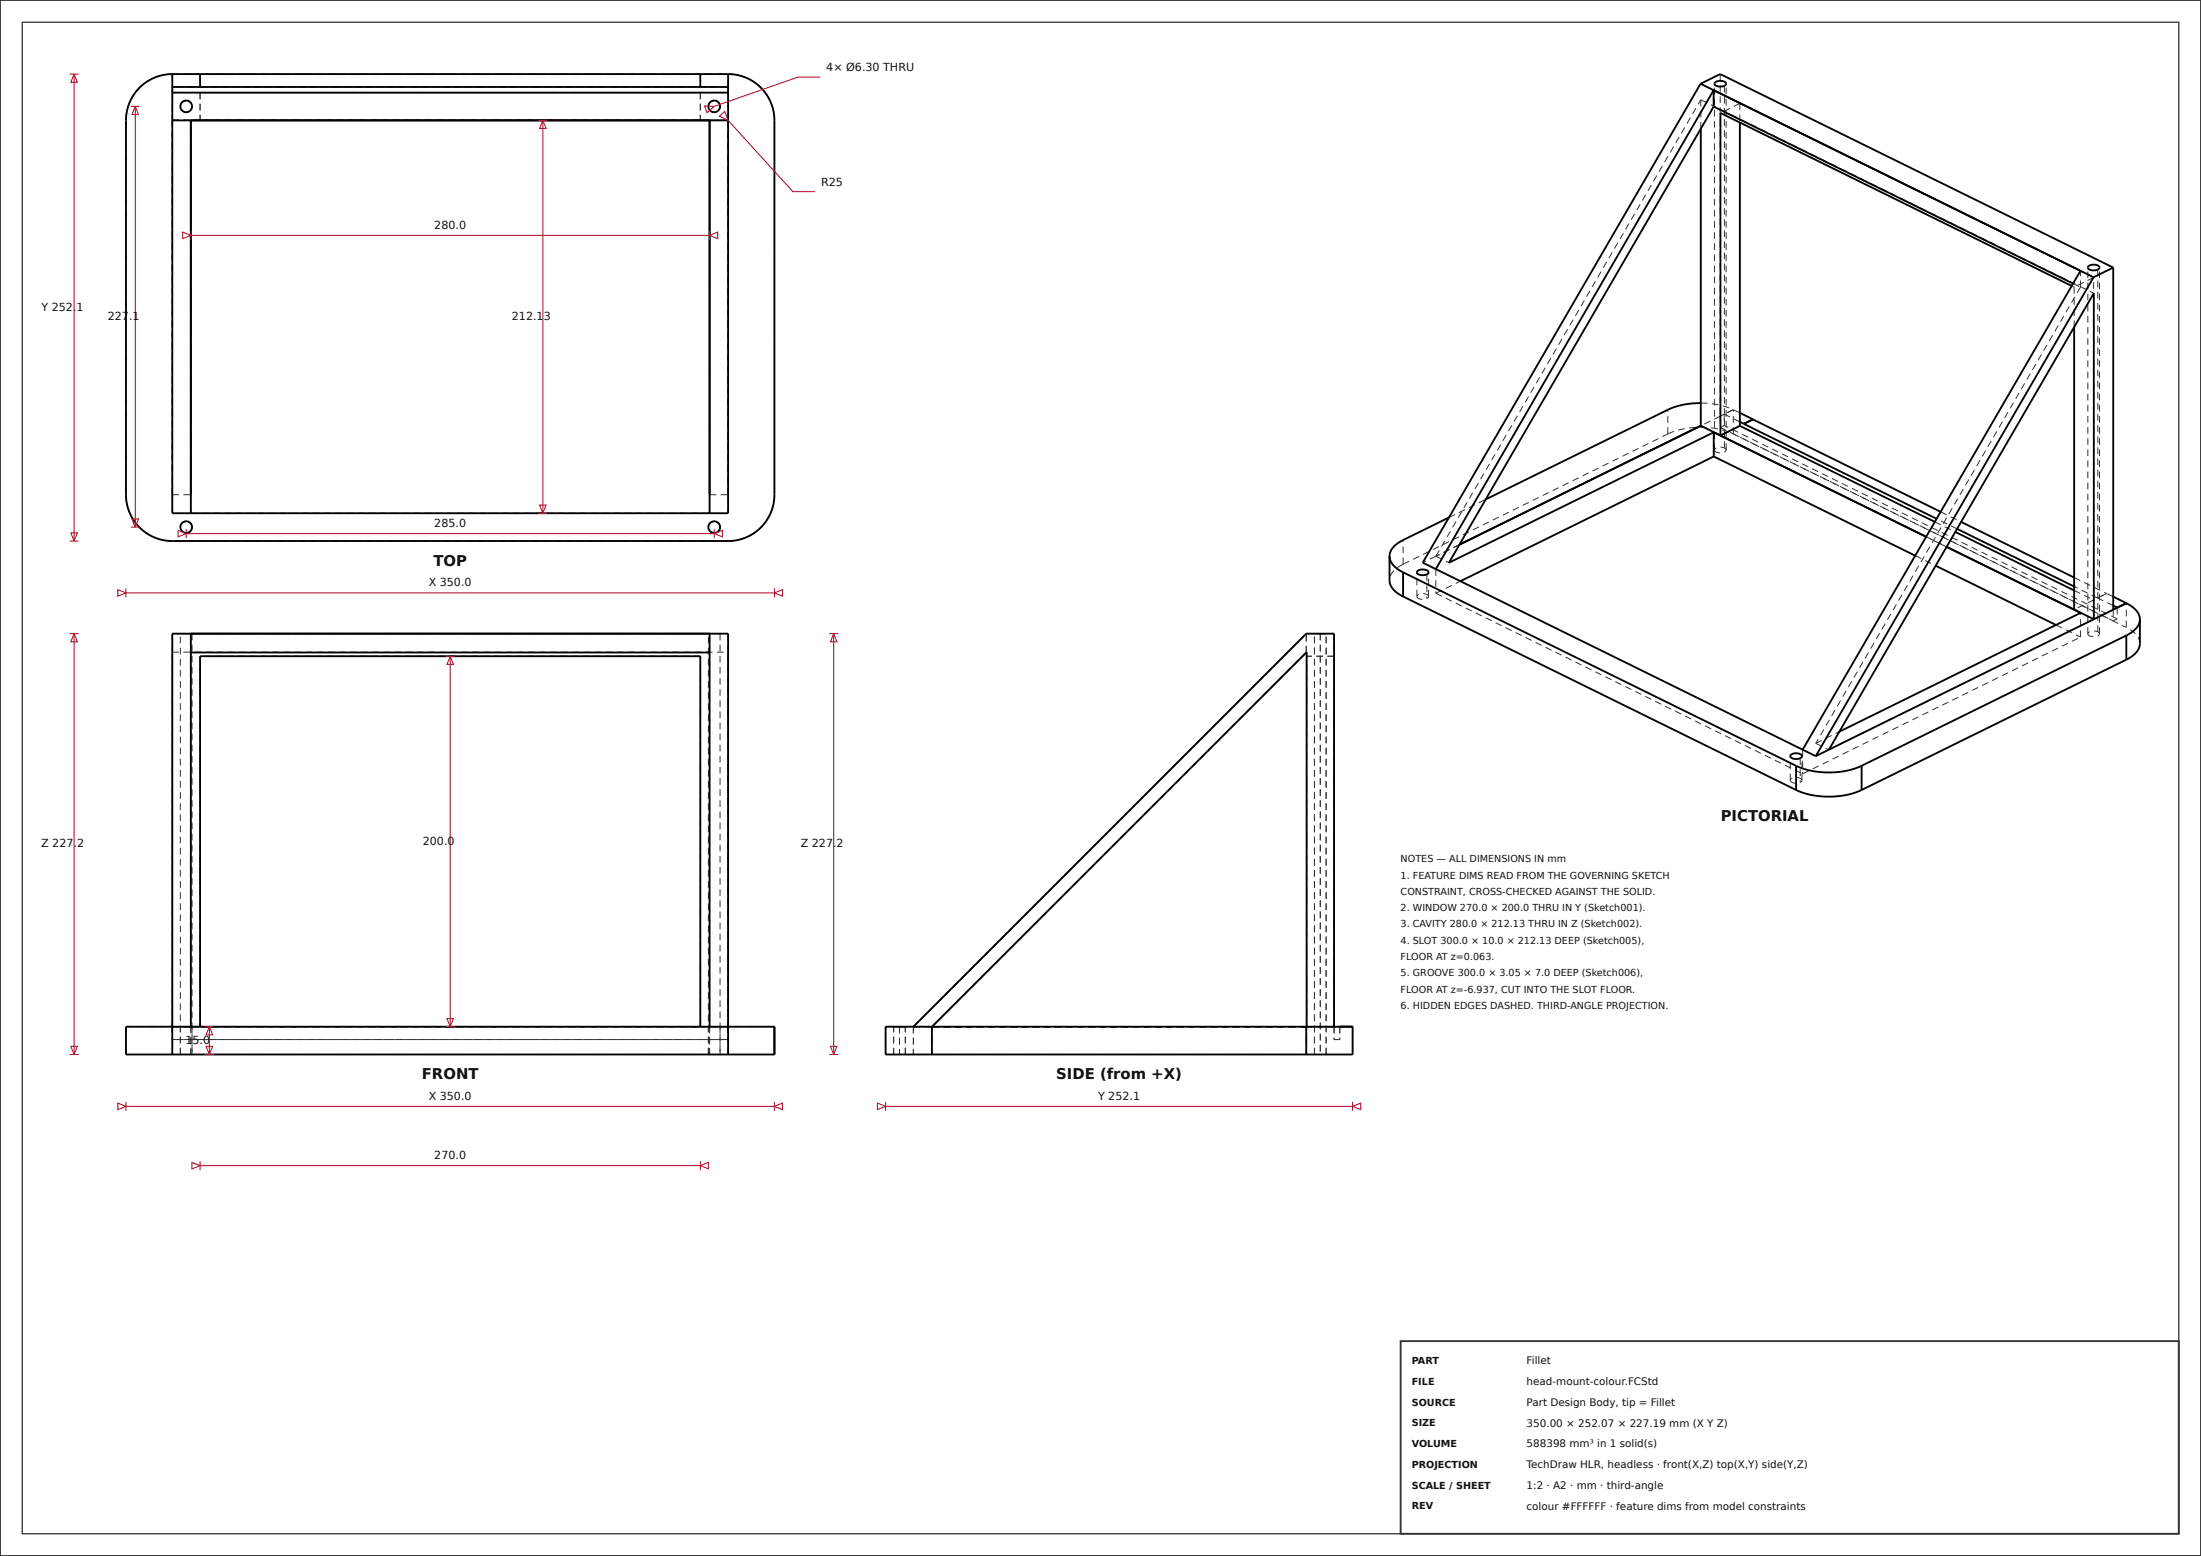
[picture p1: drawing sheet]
<svg xmlns="http://www.w3.org/2000/svg" width="594mm" height="420mm" viewBox="0 0 594 420" stroke-linecap="round" stroke-linejoin="round" font-family="sans-serif">
<path d="M0 0h594v420h-594z" fill="#fff" stroke="#333" stroke-width=".5"/>
<g fill="none" stroke="#333" stroke-width=".27" stroke-dasharray="1.8 1.2" stroke-linecap="butt">
<path d="M46.5 20v3.5M46.5 20h150M54 20v3.5M189 20v3.5M464.2 20v92.3M34 32.5a12.5 12.5 0 0 1 12.5-12.5M46.5 25v7.4M46.5 32.4v101.1M46.5 23.5v1.5M46.5 25h150M46.5 32.4h7.5M46.5 32.4h150"/>
<path d="M51.5 32.5h140M51.8 28.7a1.57 1.57 0 0 0-2.3-1.4 1.57 1.57 0 0 0-.2 2.7 1.57 1.57 0 0 0 2.5-1.1v-.2M54 25h135M54 32.4h135M54 25v7.4M189 25h-135M189 32.4h-135M189 32.4h7.5M189 25v7.4M191.5 32.5v101M191.5 32.5h-140M194.3 28.7a1.57 1.57 0 0 0-2.3-1.4 1.57 1.57 0 0 0-.2 2.7 1.57 1.57 0 0 0 2.5-1.1v-.2"/>
<path d="M196.5 23.5v-3.5M196.5 32.4v-7.4M196.5 25v-1.5M196.5 32.4v101.1M196.5 23.5h-150M209 32.5v101M209 32.5a12.5 12.5 0 0 0-12.5-12.5M459 26.9v7.9M459 26.9l106.1 52.3M465.4 23.1v98.9M469.5 27.9v5.2M469.5 27.9l-5.2 2.6"/>
<path d="M559.5 76.5l2 1M559.8 77.5l-.7-.3M561.5 77.5l-71.5 123.1M561.5 77.5v-4.4M565 74.9l-95.5-47M565 74.9l-5.2 2.6M566.1 72.8v98.8M559.8 88.3v-10.8M450.1 117.1a22.6 22.6 0 0 1 17.7 0M450.1 117.1v-6.5M459 108.8l4.8 .5 4 1.3M464.2 112.3l-5.2 2.6"/>
<path d="M464.2 112.3v3.1M464.2 115.4l106.1 52.2M465.3 111.8l-1.1 .5M465.3 111.8v3M465.3 114.8l-1.1 .6M467.8 110.6l-2.5 1.2M467.8 117.1l106 52.3M467.8 117.1v-6.5M469.5 111.4l-1.7-.8M469.5 113.9l-4.2-2.1M34 133.5v-101M34 133.5a12.5 12.5 0 0 0 12.5 12.5"/>
<path d="M46.5 133.5v5M46.5 133.5v-101.1M46.5 133.5h5M51.5 138.5h140M51.5 138.5v-106M51.5 133.5v-101M191.5 138.5v-106M191.5 133.5h5M196.5 133.5v-101.1M196.5 138.5v-5M209 133.5a12.5 12.5 0 0 1-12.5 12.5M391 139.7l10-4.9"/>
<path d="M462.7 121.5l.3 .4 .7 .3 1.7-.2M462.7 121.5v-98.9M465.4 122l.4-.5M465.8 121.5l-.4-.6-1.1-.2-1.2 .2-.4 .6M465.8 121.5v-98.9M523.7 138.2l5.6 2.7M51.8 142.3a1.57 1.57 0 0 0-2.3-1.4 1.57 1.57 0 0 0-.2 2.7 1.57 1.57 0 0 0 2.5-1.1v-.2M194.3 142.3a1.57 1.57 0 0 0-2.3-1.4 1.57 1.57 0 0 0-.2 2.7 1.57 1.57 0 0 0 2.5-1.1v-.2M196.5 146h-150M378.7 152.3l71.4-35.2M378.7 152.3l-1.7 1-1.1 1-.6 1.1-.3 1.3M378.7 152.3v-6.5"/>
<path d="M385.1 155v6.6M387.5 150.2v-.1M387.5 153.6v6.5M387.5 150.2l3.5 1.7M387.5 150.1l-3.5 1.8M387.5 150.1l71.5-123.2M393.9 147l-6.4 3.2M393.9 147l-6.4 3.1M516.9 150l5.5 2.7M519.8 144.9l5.6 2.7M522.2 140.9l5.5 2.7M525.3 147.6l-5.5-2.7"/>
<path d="M528.2 142.8l-5.6-2.8M559.8 155.9l8.7 4.3M559.8 159.4l5.2 2.6M46.5 171v106.1M46.5 176v101.1M46.5 171h150M46.5 176h150M48.7 171h3.1M51.5 176.1v-5.1M51.8 171h-3.1M51.8 171v113.6M54 177.1v100"/>
<path d="M189 177.1h-135M191.2 171h3.1M191.5 176.1v101.1M191.5 176.1v-5.1M194.3 171h-3.1M194.3 171v113.6M196.5 171v106.1M196.5 176v101.1M352.5 171l-106 106.1M352.5 171h7.5M352.5 176.1l-101 101.1M352.5 176.1v-5.1"/>
<path d="M352.6 176v101.1M352.6 177.1v100M354.7 171h1.6M356.3 171h1.6M356.3 171v113.6M357.9 171h-3.2M360 171v106.1M360 177.1v100M360 177.1h-7.4M382.4 161l.2 .4 .8 .3 1.7-.1M382.4 161v-6.5M385.1 161.6l.4-.6"/>
<path d="M385.5 161l-.4-.5-1.1-.3-1.1 .2-.5 .6M385.5 161v-6.5M387.5 160.1l99 48.8M387.5 160.1l6.6-3.2M554.9 168.7l6.6 3.3M561.5 172v-6.6M563.5 171.1l.2 .4 .8 .3 1.6-.2M563.5 171.1v-98.9M565 162v-87.1M565 162l-5.2 2.5M565.1 167.1l-71.5 35.3M566.1 161.4l-6.3-3.1"/>
<path d="M566.1 161.4l2.4-1.2M566.1 171.6l.5-.5M566.6 171.1l-.4-.6-1.1-.2-1.2 .2-.4 .6M566.6 171.1v-98.9M568.5 160.2l-2.4 1.2M570.3 164.6v3M570.3 167.6l1.1-.5M570.3 161.1l-1.8-.9M570.3 163.5l-4.2-2.1M571.4 164v3.1M571.4 167.1l-106.1-52.3M573.8 169.4v-6.6"/>
<path d="M577.5 173.7l-.2-1.2-.8-1.2-1.1-1-1.6-.9M483.2 210.6l.2 .5 .7 .2 1.7-.1M483.2 210.6v-6.5M485.8 211.2l.5-.6M485.8 204.6v6.6M486.3 210.6l-.4-.5-1.1-.3-1.2 .3-.4 .5M486.3 210.6v-6.5M486.5 202.4v6.5M486.5 208.9l75-36.9M490 200.6l3.6 1.8M490 200.6l6.4-3.1M493.6 202.4v-.1"/>
<path d="M34 277.1h12.5M46.5 277.1h5M46.5 277.1v3.5M46.5 277.1v-101.1M46.5 277.1v.1M46.5 277.2v-.1M46.5 277.1h7.5M46.5 277.2h5M48.7 277.1h3.1M51.5 277.1h140M51.5 277.1v7.5M51.5 277.2v-101.1"/>
<path d="M51.5 277.1v.1M51.8 277.1h-3.1M51.8 277.1v7.5M54 277.1h-7.5M54 277.1h135M189 277.1h-135M189 277.1v-100M189 277.1h7.5M191.2 277.1h3.1M191.5 277.1h5M191.5 277.1v7.5M191.5 277.2h5"/>
<path d="M191.5 277.1h-140M191.5 277.2v-.1M194.3 277.1h-3.1M194.3 277.1v7.5M196.5 277.1v3.5M196.5 277.1v-101.1M196.5 277.2v-.1M196.5 277.1v.1M196.5 277.1h-7.5M209 277.1h-12.5M241.2 277.1h1.5M242.7 277.1h1.6"/>
<path d="M242.7 277.1v7.5M244.3 277.1h-3.1M246.5 277.1h5M246.5 277.1l106-106.1M246.5 277.1v7.5M251.5 277.1h101M251.5 277.1h-12.5M251.5 277.2v-.1M251.5 277.2l101-101.1M251.5 277.2l101.1-.1M251.5 277.1h-5M251.5 277.1h101.1"/>
<path d="M251.5 277.1l101.1-101.1M352.5 277.1h12.5M352.6 277.1l-101.1 .1M352.6 277.1h-101.1M352.6 277.1h7.4M352.6 277.1v-100M360 277.1h-7.4M360 277.1h1.6M360 277.1v3.5M360 277.1v-100M361.6 277.1h-1.6M361.6 277.1h3.4"/>
<path d="M361.6 277.1v3.5M365 277.1h-3.4M34 284.6v-7.5M34 284.6h12.5M46.5 284.6h150M46.5 280.6h150M46.5 284.6v-7.5M48.7 284.6h3.1M48.7 284.6v-7.5M48.7 284.6v-113.6M51.5 284.6h140M51.5 284.6v-7.5"/>
<path d="M51.8 284.6h-3.1M191.2 284.6h3.1M191.2 284.6v-7.5M191.2 284.6v-113.6M191.5 284.6v-7.5M194.3 284.6h-3.1M196.5 280.6h-150M196.5 284.6v-7.5M209 284.6h-12.5M239 284.6v-7.5M241.2 284.6h1.5M241.2 284.6v-7.5"/>
<path d="M242.7 284.6h1.6M244.3 284.6h-3.1M244.3 284.6v-7.5M246.5 284.6h106.1M251.5 284.6h101M251.5 284.6h-12.5M251.5 284.6v-7.5M352.5 284.6h12.5M352.5 284.6v-7.5M352.6 284.6v-7.5M354.7 284.6h1.6M354.7 284.6v-113.6"/>
<path d="M356.3 284.6h1.6M357.9 284.6h-3.2M357.9 284.6v-113.6M360 280.6h1.6M361.6 280.6h-1.6M365 284.6v-7.5"/>
</g>
<g fill="none" stroke="#000" stroke-width=".5">
<path d="M46.5 20a12.5 12.5 0 0 0-12.5 12.5v101a12.5 12.5 0 0 0 12.5 12.5h150a12.5 12.5 0 0 0 12.5-12.5v-101a12.5 12.5 0 0 0-12.5-12.5M46.5 20v118.5h150v-118.5M46.5 20h150M54 20v3.5M189 20v3.5M46.5 32.5h150M46.5 23.5h150M46.5 25h150M51.5 32.5v106M191.5 32.5v106M458.9 22.6l-74.9 129.3 3.5 1.7M458.9 22.6l5.3-2.6 106.1 52.2"/>
<path d="M458.9 22.6l106.1 52.2M459 34.8v80.1M462.5 28.8v-4.4l-75 129.2M462.5 28.8l97 47.7M462.5 28.8l-71.5 123.1 71.5-35.2M462.9 22.2l.7-.3 1-.1 .8 .3 .4 .4-.1 .5-.7 .3-1.8-.1a.57 .57 0 0 1-.3-1zM469.5 33.1v81.9M559.1 77.2l-94.8-46.7v87l5.2-2.5M561.5 73.1l-75 129.3M563.6 71.9l.7-.4 1-.1 .9 .3 .4 .4-.2 .5-.7 .3-1.7-.1a.57 .57 0 0 1-.4-.9zM565 74.8l-75 129.3M570.3 72.2l-5.3 2.6"/>
<path d="M570.3 72.2v92.4M559.8 88.3v76.2M459 108.8l-4.5 .4-3.9 1.2-49.6 24.4M459 114.9l-65.1 32.1M459 114.9l60.8 30M462.5 116.7l57.3 28.2M462.5 116.7v6.5M469.5 111.4l3.6 1.8M469.5 113.9l1.1 .5M469.5 115l52.7 25.9M470.6 114.4l52 25.6M470.6 114.4h.1"/>
<path d="M473.1 113.2h.1M473.1 113.2l50.6 25M473.1 113.2l-2.5 1.2M391 139.7l-13.6 6.8-1.8 1.7-.4 .9-.2 1M462.5 123.2l54.4 26.8M462.5 123.2l-68.4 33.7M375 150.1l.2 1.2 .7 1.2 1.2 1.1 1.6 .9M375 150.1v6.6l.2 1 1.2 1.7 2.3 1.6M378.7 154.5l106 52.2M378.7 154.5v6.5M382.6 154.1l.7-.3 .9-.1 .9 .2 .4 .5-.2 .5-.6 .3-1.6-.1a.62 .62 0 0 1-.5-1zM387.5 153.6l99 48.8"/>
<path d="M522.4 152.7l32.5 16M525.3 147.6l39.8 19.5v-87.9l-71.5 123.1M527.7 143.6l32.1 15.8M528.2 142.8l31.6 15.5M529.3 140.9l30.5 15M51.5 171v106.1M51.5 176.1h140M191.5 171v106.1M378.7 161l106 52.2M561.5 165.4l-65.1 32.1M570.3 161.1l3.5 1.7M570.3 163.5l1.1 .5"/>
<path d="M571.4 164h.1M573.8 162.8l1.6 .9 1.1 1.1 .8 1.1 .2 1.3M573.8 171.5l-71.4 35.2M573.8 162.8l-83.8 41.3M573.8 178.1l-71.4 35.1M573.8 162.8l-2.4 1.2M573.8 162.8h.1M573.8 171.5v6.6M577.5 167.2l-.2 1.2-.8 1.2-1.1 1-1.6 .9M577.5 167.2v6.5l-.2 1-1.1 1.8-2.4 1.6M483.3 203.7l.7-.3 1-.1 .9 .3 .4 .4-.2 .5-.6 .3-1 .1-.8-.2a.57 .57 0 0 1-.4-1zM484.7 206.7a22.6 22.6 0 0 0 17.7 0"/>
<path d="M484.7 213.2a22.6 22.6 0 0 0 17.7 0M484.7 206.7v6.5M486.5 202.4l3.5 1.7M502.4 206.7v6.5M34 277.1h175v7.5h-175zM54 277.1v-100h135v100M246.5 277.1l106-106.1h7.5v106.1M352.5 277.1v7.5M352.6 277.1v-101.1l-101.1 101.1v7.5M361.6 277.1h3.4v7.5h-126v-7.5h126M46.5 284.6v-113.6h150v113.6"/>
<circle cx="50.3" cy="28.7" r="1.57"/>
<circle cx="192.8" cy="28.7" r="1.57"/>
<circle cx="50.3" cy="142.3" r="1.58"/>
<circle cx="192.8" cy="142.3" r="1.58"/>
</g>
<g fill="none" stroke="#b00020" stroke-width=".27">
<path d="M18.8 20h2.4M20 20l.9 2.2h-1.8zM20 20v126M35.3 28.7h2.4M36.5 28.7l.9 2.2h-1.8zM36.5 28.7v113.6M145.3 32.5h2.4M146.5 32.5l.9 2.2h-1.8zM146.5 32.5v106M190.2 28.6l2.6 .1-2 1.7zM194.2 31.4l1.4-1.3 .9 2.4zM196.5 32.5l17.5 19.2h6"/>
<path d="M221.4 20.8h-6l-22.6 7.9M49.3 62.7l2.2 .8-2.2 .9zM51.5 63.5h140M51.5 62.3v2.4M191.5 63.5l2.2-.8v1.7zM191.5 62.3v2.4M145.3 138.5h2.4M145.6 136.3h1.8l-.9 2.2zM18.8 146h2.4M19.1 143.8h1.8l-.9 2.2zM31.8 159.2l2.2 .8-2.2 .9zM34 158.8v2.4"/>
<path d="M35.3 142.3h2.4M35.6 140.1h1.8l-.9 2.2zM48 143.2l2.3 .8-2.3 .9zM50.3 144h142.5M50.3 142.8v2.4M192.8 144l2.1-.8v1.7zM192.8 142.8v2.4M209 158.8v2.4M18.8 171h2.4M20 171l.9 2.2h-1.8zM20 171v113.6M34 160h175"/>
<path d="M120.3 177.1h2.4M121.5 177.1l.9 2.2h-1.8zM121.5 177.1v100M209 160l2.2-.8v1.7zM223.8 171h2.4M225 171l.9 2.2h-1.8zM225 171v113.6M55.3 277.1h2.4M56.5 277.1l.9 2.2h-1.8zM56.5 277.1v7.5M120.3 277.1h2.4M120.6 274.9h1.8l-.9 2.2z"/>
<path d="M18.8 284.6h2.4M19.1 282.4h1.8l-.9 2.2zM31.8 297.8l2.2 .8-2.2 .9zM34 298.6h175M34 297.4v2.4M55.3 284.6h2.4M55.6 282.4h1.8l-.9 2.2zM209 298.6l2.2-.8v1.7zM209 297.4v2.4M223.8 284.6h2.4M224.1 282.4h1.8l-.9 2.2zM236.8 297.8l2.2 .8-2.2 .9z"/>
<path d="M239 298.6h126M239 297.4v2.4M365 298.6l2.2-.8v1.7zM365 297.4v2.4M51.8 313.8l2.2 .8-2.2 .9zM54 314.6h135M54 313.4v2.4M189 314.6l2.2-.8v1.7zM189 313.4v2.4"/>
</g>
<path d="M378 362h210v52h-210z" fill="none" stroke="#333" stroke-width=".5"/>
<path d="M6 6h582v408h-582z" fill="none" stroke="#333" stroke-width=".35"/>
<g font-size="4" fill="#111">
<text x="117" y="152.7">TOP</text>
<text x="464.4" y="221.7">PICTORIAL</text>
<text x="113.9" y="291.3">FRONT</text>
<text x="285.1" y="291.3">SIDE (from +X)</text>
</g>
<g font-size="3" fill="#111">
<text x="223" y="19.2">4× Ø6.30 THRU</text>
<text x="221.6" y="50.2">R25</text>
<text x="117.2" y="61.7">280.0</text>
<text x="11.2" y="83.9">Y 252.1</text>
<text x="29.1" y="86.4">227.1</text>
<text x="138.1" y="86.4">212.13</text>
<text x="117.2" y="142.2">285.0</text>
<text x="115.7" y="158.2">X 350.0</text>
<text x="114.1" y="228">200.0</text>
<text x="11.1" y="228.7">Z 227.2</text>
<text x="216.1" y="228.7">Z 227.2</text>
<text x="50.1" y="281.7">15.0</text>
<text x="115.7" y="296.8">X 350.0</text>
<text x="296.3" y="296.8">Y 252.1</text>
<text x="117.2" y="312.8">270.0</text>
</g>
<g font-size="2.8" fill="#111">
<text x="412" y="368.3">Fillet</text>
<text x="412" y="373.9">head-mount-colour.FCStd</text>
<text x="412" y="379.5">Part Design Body, tip = Fillet</text>
<text x="412" y="385.1">350.00 × 252.07 × 227.19 mm (X Y Z)</text>
<text x="412" y="390.7">588398 mm³ in 1 solid(s)</text>
<text x="412" y="396.3">TechDraw HLR, headless · front(X,Z) top(X,Y) side(Y,Z)</text>
<text x="412" y="401.9">1:2 · A2 · mm · third-angle</text>
<text x="412" y="407.5">colour #FFFFFF · feature dims from model constraints</text>
</g>
<g font-size="2.6" fill="#111">
<text x="378" y="232.7">NOTES — ALL DIMENSIONS IN mm</text>
<text x="378" y="237.1">1. FEATURE DIMS READ FROM THE GOVERNING SKETCH</text>
<text x="378" y="241.5">CONSTRAINT, CROSS-CHECKED AGAINST THE SOLID.</text>
<text x="378" y="245.9">2. WINDOW 270.0 × 200.0 THRU IN Y (Sketch001).</text>
<text x="378" y="250.3">3. CAVITY 280.0 × 212.13 THRU IN Z (Sketch002).</text>
<text x="378" y="254.7">4. SLOT 300.0 × 10.0 × 212.13 DEEP (Sketch005),</text>
<text x="378" y="259.1">FLOOR AT z=0.063.</text>
<text x="378" y="263.5">5. GROOVE 300.0 × 3.05 × 7.0 DEEP (Sketch006),</text>
<text x="378" y="267.9">FLOOR AT z=-6.937, CUT INTO THE SLOT FLOOR.</text>
<text x="378" y="272.3">6. HIDDEN EDGES DASHED. THIRD-ANGLE PROJECTION.</text>
<text x="381" y="368.2">PART</text>
<text x="381" y="373.8">FILE</text>
<text x="381" y="379.4">SOURCE</text>
<text x="381" y="385">SIZE</text>
<text x="381" y="390.6">VOLUME</text>
<text x="381" y="396.2">PROJECTION</text>
<text x="381" y="401.8">SCALE / SHEET</text>
<text x="381" y="407.4">REV</text>
</g>
</svg>
